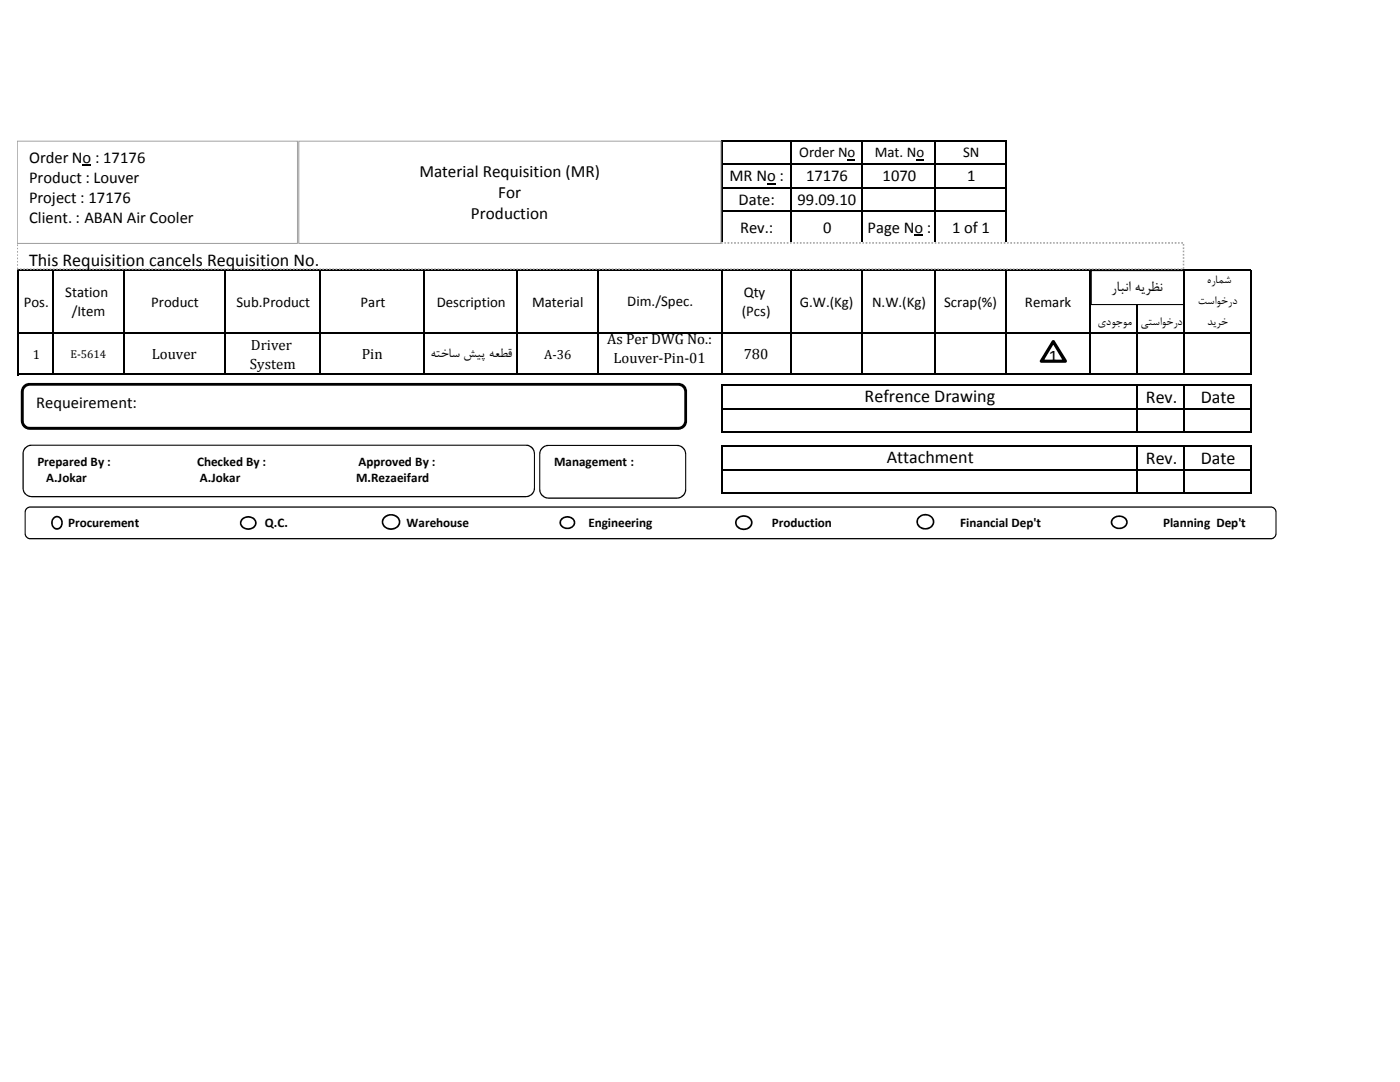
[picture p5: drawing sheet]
<svg xmlns="http://www.w3.org/2000/svg" width="279mm" height="216mm" viewBox="0 0 279 216" stroke-linecap="round" stroke-linejoin="round" font-family="sans-serif">
<path d="M153.1 36.6h1.7v.2h-1.7zM169.1 31.7h1.6v.3h-1.6zM182.9 31.7h1.5v.3h-1.5zM182.5 46.8h1.7v.2h-1.7z" fill="#000"/>
<g fill="none" stroke="#000" stroke-width=".3">
<path d="M144 27.9v20.7M144.1 28h56.8M144.1 32.7h56.8M144.1 37.4h56.8M157.8 28.2v20.4M172.1 28.2v20.4M186.7 28.2v20.4M200.7 28.2v46.6M3.6 53.7v21.1M3.7 53.8h246M10.6 54v20.8M24.7 54v20.8"/>
<path d="M44.9 54v20.8M63.9 54v20.8M84.7 54v20.8M103.1 54v20.8M119.3 54v20.8M144 54v20.8M144.1 42.1h56.8M144.1 48.5h56.8M157.8 54v20.8M172.1 54v20.8M186.7 54v20.8M217.6 54v20.8"/>
<path d="M227 54v20.8M236.3 54v20.8M249.6 54v20.8M3.7 66.5h246M3.7 74.7h246M144 76.7v9.7M144.1 76.8h105.6M227 77v9.4M236.3 77v9.4M249.6 77v9.4M144 88.9v9.7M144.1 81.5h105.6"/>
<path d="M144.1 86.2h105.6M144.1 89h105.6M144.1 93.7h105.6M144.1 98.4h105.6M227 89.2v9.4M236.3 89.2v9.4M249.6 89.2v9.4"/>
</g>
<path d="M3.4 48.5h232.8v5.2h-232.8z" fill="#fff"/>
<path d="M3.4 53.4h.2v.3h-.2zM3.4 52.7h.2v.3h-.2zM3.4 52.1h.2v.3h-.2zM3.4 51.4h.2v.3h-.2zM3.4 50.8h.2v.3h-.2zM3.4 50.1h.2v.3h-.2zM3.4 49.4h.2v.3h-.2zM3.4 48.8h.2v.3h-.2zM3.5 48.3h.3v.3h-.3zM4.1 48.3h.3v.3h-.3zM4.8 48.3h.3v.3h-.3zM5.5 48.3h.3v.3h-.3zM6.1 48.3h.3v.3h-.3zM6.8 48.3h.3v.3h-.3zM7.4 48.3h.3v.3h-.3zM8.1 48.3h.3v.3h-.3zM8.7 48.3h.4v.3h-.4zM9.4 48.3h.3v.3h-.3zM10 48.3h.4v.3h-.4zM10.7 48.3h.3v.3h-.3zM11.3 48.3h.4v.3h-.4zM12 48.3h.3v.3h-.3zM12.7 48.3h.3v.3h-.3zM13.3 48.3h.3v.3h-.3zM14 48.3h.3v.3h-.3zM14.6 48.3h.3v.3h-.3zM15.3 48.3h.3v.3h-.3zM16 48.3h.3v.3h-.3zM16.6 48.3h.3v.3h-.3zM17.3 48.3h.3v.3h-.3zM17.9 48.3h.3v.3h-.3zM18.6 48.3h.3v.3h-.3zM19.2 48.3h.4v.3h-.4zM19.9 48.3h.3v.3h-.3zM20.5 48.3h.4v.3h-.4zM21.2 48.3h.3v.3h-.3zM21.8 48.3h.4v.3h-.4zM22.5 48.3h.3v.3h-.3zM23.2 48.3h.3v.3h-.3zM23.8 48.3h.3v.3h-.3zM24.5 48.3h.3v.3h-.3zM25.1 48.3h.3v.3h-.3zM25.8 48.3h.3v.3h-.3zM26.5 48.3h.3v.3h-.3zM27.1 48.3h.3v.3h-.3zM27.8 48.3h.3v.3h-.3zM28.4 48.3h.3v.3h-.3zM29.1 48.3h.3v.3h-.3zM29.7 48.3h.4v.3h-.4zM30.4 48.3h.3v.3h-.3zM31 48.3h.4v.3h-.4zM31.7 48.3h.3v.3h-.3zM32.3 48.3h.4v.3h-.4zM33 48.3h.3v.3h-.3zM33.7 48.3h.3v.3h-.3zM34.3 48.3h.3v.3h-.3zM35 48.3h.3v.3h-.3zM35.6 48.3h.3v.3h-.3zM36.3 48.3h.3v.3h-.3zM37 48.3h.3v.3h-.3zM37.6 48.3h.3v.3h-.3zM38.3 48.3h.3v.3h-.3zM38.9 48.3h.3v.3h-.3zM39.6 48.3h.3v.3h-.3zM40.2 48.3h.4v.3h-.4zM40.9 48.3h.3v.3h-.3zM41.5 48.3h.4v.3h-.4zM42.2 48.3h.3v.3h-.3zM42.8 48.3h.4v.3h-.4zM43.5 48.3h.3v.3h-.3zM44.2 48.3h.3v.3h-.3zM44.8 48.3h.3v.3h-.3zM45.5 48.3h.3v.3h-.3zM46.1 48.3h.3v.3h-.3zM46.8 48.3h.3v.3h-.3zM47.5 48.3h.3v.3h-.3zM48.1 48.3h.3v.3h-.3zM48.8 48.3h.3v.3h-.3zM49.4 48.3h.3v.3h-.3zM50.1 48.3h.3v.3h-.3zM50.7 48.3h.4v.3h-.4zM51.4 48.3h.3v.3h-.3zM52 48.3h.4v.3h-.4zM52.7 48.3h.3v.3h-.3zM53.3 48.3h.4v.3h-.4zM54 48.3h.3v.3h-.3zM54.7 48.3h.3v.3h-.3zM55.3 48.3h.3v.3h-.3zM56 48.3h.3v.3h-.3zM56.6 48.3h.3v.3h-.3zM57.3 48.3h.3v.3h-.3zM58 48.3h.3v.3h-.3zM58.6 48.3h.3v.3h-.3zM59.3 48.3h.3v.3h-.3zM59.9 48.3h.3v.3h-.3zM60.6 48.3h.3v.3h-.3zM61.2 48.3h.4v.3h-.4zM61.9 48.3h.3v.3h-.3zM62.5 48.3h.4v.3h-.4zM63.2 48.3h.3v.3h-.3zM63.8 48.3h.4v.3h-.4zM64.5 48.3h.3v.3h-.3zM65.2 48.3h.3v.3h-.3zM65.8 48.3h.3v.3h-.3zM66.5 48.3h.3v.3h-.3zM67.1 48.3h.3v.3h-.3zM67.8 48.3h.3v.3h-.3zM68.5 48.3h.2v.3h-.2zM69.1 48.3h.3v.3h-.3zM69.8 48.3h.3v.3h-.3zM70.4 48.3h.3v.3h-.3zM71.1 48.3h.3v.3h-.3zM71.7 48.3h.4v.3h-.4zM72.4 48.3h.3v.3h-.3zM73 48.3h.4v.3h-.4zM73.7 48.3h.3v.3h-.3zM74.3 48.3h.4v.3h-.4zM75 48.3h.3v.3h-.3zM75.6 48.3h.4v.3h-.4zM76.3 48.3h.3v.3h-.3zM77 48.3h.3v.3h-.3zM77.6 48.3h.3v.3h-.3zM78.3 48.3h.3v.3h-.3zM79 48.3h.2v.3h-.2zM79.6 48.3h.3v.3h-.3zM80.3 48.3h.3v.3h-.3zM80.9 48.3h.3v.3h-.3zM81.6 48.3h.3v.3h-.3zM82.2 48.3h.3v.3h-.3zM82.9 48.3h.3v.3h-.3zM83.5 48.3h.4v.3h-.4zM84.2 48.3h.3v.3h-.3zM84.8 48.3h.4v.3h-.4zM85.5 48.3h.3v.3h-.3zM86.1 48.3h.4v.3h-.4zM86.8 48.3h.3v.3h-.3zM87.5 48.3h.3v.3h-.3zM88.1 48.3h.3v.3h-.3zM88.8 48.3h.3v.3h-.3zM89.5 48.3h.2v.3h-.2zM90.1 48.3h.3v.3h-.3zM90.8 48.3h.3v.3h-.3zM91.4 48.3h.3v.3h-.3zM92.1 48.3h.3v.3h-.3zM92.7 48.3h.3v.3h-.3zM93.4 48.3h.3v.3h-.3zM94 48.3h.4v.3h-.4zM94.7 48.3h.3v.3h-.3zM95.3 48.3h.4v.3h-.4zM96 48.3h.3v.3h-.3zM96.6 48.3h.4v.3h-.4zM97.3 48.3h.3v.3h-.3zM98 48.3h.3v.3h-.3zM98.6 48.3h.3v.3h-.3zM99.3 48.3h.3v.3h-.3zM99.9 48.3h.3v.3h-.3zM100.6 48.3h.3v.3h-.3zM101.3 48.3h.3v.3h-.3zM101.9 48.3h.3v.3h-.3zM102.6 48.3h.3v.3h-.3zM103.2 48.3h.3v.3h-.3zM103.9 48.3h.3v.3h-.3zM104.5 48.3h.4v.3h-.4zM105.2 48.3h.3v.3h-.3zM105.8 48.3h.4v.3h-.4zM106.5 48.3h.3v.3h-.3zM107.1 48.3h.4v.3h-.4zM107.8 48.3h.3v.3h-.3zM108.5 48.3h.3v.3h-.3zM109.1 48.3h.3v.3h-.3zM109.8 48.3h.3v.3h-.3zM110.4 48.3h.3v.3h-.3zM111.1 48.3h.3v.3h-.3zM111.8 48.3h.3v.3h-.3zM112.4 48.3h.3v.3h-.3zM113.1 48.3h.3v.3h-.3zM113.7 48.3h.3v.3h-.3zM114.4 48.3h.3v.3h-.3zM115 48.3h.4v.3h-.4zM115.7 48.3h.3v.3h-.3zM116.3 48.3h.4v.3h-.4zM117 48.3h.3v.3h-.3zM117.6 48.3h.4v.3h-.4zM118.3 48.3h.3v.3h-.3zM119 48.3h.3v.3h-.3zM119.6 48.3h.3v.3h-.3zM120.3 48.3h.3v.3h-.3zM120.9 48.3h.3v.3h-.3zM121.6 48.3h.3v.3h-.3zM122.3 48.3h.3v.3h-.3zM122.9 48.3h.3v.3h-.3zM123.6 48.3h.3v.3h-.3zM124.2 48.3h.3v.3h-.3zM124.9 48.3h.3v.3h-.3zM125.5 48.3h.4v.3h-.4zM126.2 48.3h.3v.3h-.3zM126.8 48.3h.4v.3h-.4zM127.5 48.3h.3v.3h-.3zM128.1 48.3h.4v.3h-.4zM128.8 48.3h.3v.3h-.3zM129.5 48.3h.3v.3h-.3zM130.1 48.3h.3v.3h-.3zM130.8 48.3h.3v.3h-.3zM131.4 48.3h.3v.3h-.3zM132.1 48.3h.3v.3h-.3zM132.8 48.3h.3v.3h-.3zM133.4 48.3h.3v.3h-.3zM134.1 48.3h.3v.3h-.3zM134.7 48.3h.3v.3h-.3zM135.4 48.3h.3v.3h-.3zM136 48.3h.4v.3h-.4zM136.7 48.3h.3v.3h-.3zM137.3 48.3h.4v.3h-.4zM138 48.3h.3v.3h-.3zM138.6 48.3h.4v.3h-.4zM139.3 48.3h.3v.3h-.3zM140 48.3h.3v.3h-.3zM140.6 48.3h.3v.3h-.3zM141.3 48.3h.3v.3h-.3zM141.9 48.3h.3v.3h-.3zM142.6 48.3h.3v.3h-.3zM143.3 48.3h.3v.3h-.3zM143.9 48.3h.3v.3h-.3zM144.6 48.3h.3v.3h-.3zM145.2 48.3h.3v.3h-.3zM145.9 48.3h.3v.3h-.3zM146.5 48.3h.4v.3h-.4zM147.2 48.3h.3v.3h-.3zM147.8 48.3h.4v.3h-.4zM148.5 48.3h.3v.3h-.3zM149.1 48.3h.4v.3h-.4zM149.8 48.3h.3v.3h-.3zM150.5 48.3h.3v.3h-.3zM151.1 48.3h.3v.3h-.3zM151.8 48.3h.3v.3h-.3zM152.4 48.3h.3v.3h-.3zM153.1 48.3h.3v.3h-.3zM153.8 48.3h.3v.3h-.3zM154.4 48.3h.3v.3h-.3zM155.1 48.3h.3v.3h-.3zM155.7 48.3h.3v.3h-.3zM156.4 48.3h.3v.3h-.3zM157 48.3h.4v.3h-.4zM157.7 48.3h.3v.3h-.3zM158.3 48.3h.4v.3h-.4zM159 48.3h.3v.3h-.3zM159.6 48.3h.4v.3h-.4zM160.3 48.3h.3v.3h-.3zM161 48.3h.3v.3h-.3zM161.6 48.3h.3v.3h-.3zM162.3 48.3h.3v.3h-.3zM162.9 48.3h.3v.3h-.3zM163.6 48.3h.3v.3h-.3zM164.3 48.3h.2v.3h-.2zM164.9 48.3h.3v.3h-.3zM165.6 48.3h.3v.3h-.3zM166.2 48.3h.3v.3h-.3zM166.9 48.3h.3v.3h-.3zM167.5 48.3h.4v.3h-.4zM168.2 48.3h.3v.3h-.3zM168.8 48.3h.4v.3h-.4zM169.5 48.3h.3v.3h-.3zM170.1 48.3h.4v.3h-.4zM170.8 48.3h.3v.3h-.3zM171.4 48.3h.4v.3h-.4zM172.1 48.3h.3v.3h-.3zM172.8 48.3h.3v.3h-.3zM173.4 48.3h.3v.3h-.3zM174.1 48.3h.3v.3h-.3zM174.8 48.3h.2v.3h-.2zM175.4 48.3h.3v.3h-.3zM176.1 48.3h.3v.3h-.3zM176.7 48.3h.3v.3h-.3zM177.4 48.3h.3v.3h-.3zM178 48.3h.4v.3h-.4zM178.7 48.3h.3v.3h-.3zM179.3 48.3h.4v.3h-.4zM180 48.3h.3v.3h-.3zM180.6 48.3h.4v.3h-.4zM181.3 48.3h.3v.3h-.3zM181.9 48.3h.4v.3h-.4zM182.6 48.3h.3v.3h-.3zM183.3 48.3h.3v.3h-.3zM183.9 48.3h.3v.3h-.3zM184.6 48.3h.3v.3h-.3zM185.3 48.3h.2v.3h-.2zM185.9 48.3h.3v.3h-.3zM186.6 48.3h.3v.3h-.3zM187.2 48.3h.3v.3h-.3zM187.9 48.3h.3v.3h-.3zM188.5 48.3h.3v.3h-.3zM189.2 48.3h.3v.3h-.3zM189.8 48.3h.4v.3h-.4zM190.5 48.3h.3v.3h-.3zM191.1 48.3h.4v.3h-.4zM191.8 48.3h.3v.3h-.3zM192.4 48.3h.4v.3h-.4zM193.1 48.3h.3v.3h-.3zM193.8 48.3h.3v.3h-.3zM194.4 48.3h.3v.3h-.3zM195.1 48.3h.3v.3h-.3zM195.7 48.3h.3v.3h-.3zM196.4 48.3h.3v.3h-.3zM197.1 48.3h.3v.3h-.3zM197.7 48.3h.3v.3h-.3zM198.4 48.3h.3v.3h-.3zM199 48.3h.3v.3h-.3zM199.7 48.3h.3v.3h-.3zM200.3 48.3h.4v.3h-.4zM201 48.3h.3v.3h-.3zM201.6 48.3h.4v.3h-.4zM202.3 48.3h.3v.3h-.3zM202.9 48.3h.4v.3h-.4zM203.6 48.3h.3v.3h-.3zM204.3 48.3h.3v.3h-.3zM204.9 48.3h.3v.3h-.3zM205.6 48.3h.3v.3h-.3zM206.2 48.3h.3v.3h-.3zM206.9 48.3h.3v.3h-.3zM207.6 48.3h.3v.3h-.3zM208.2 48.3h.3v.3h-.3zM208.9 48.3h.3v.3h-.3zM209.5 48.3h.3v.3h-.3zM210.2 48.3h.3v.3h-.3zM210.8 48.3h.4v.3h-.4zM211.5 48.3h.3v.3h-.3zM212.1 48.3h.4v.3h-.4zM212.8 48.3h.3v.3h-.3zM213.4 48.3h.4v.3h-.4zM214.1 48.3h.3v.3h-.3zM214.8 48.3h.3v.3h-.3zM215.4 48.3h.3v.3h-.3zM216.1 48.3h.3v.3h-.3zM216.7 48.3h.3v.3h-.3zM217.4 48.3h.3v.3h-.3zM218.1 48.3h.3v.3h-.3zM218.7 48.3h.3v.3h-.3zM219.4 48.3h.3v.3h-.3zM220 48.3h.3v.3h-.3zM220.7 48.3h.3v.3h-.3zM221.3 48.3h.4v.3h-.4zM222 48.3h.3v.3h-.3zM222.6 48.3h.4v.3h-.4zM223.3 48.3h.3v.3h-.3zM223.9 48.3h.4v.3h-.4zM224.6 48.3h.3v.3h-.3zM225.3 48.3h.3v.3h-.3zM225.9 48.3h.3v.3h-.3zM226.6 48.3h.3v.3h-.3zM227.2 48.3h.3v.3h-.3zM227.9 48.3h.3v.3h-.3zM228.6 48.3h.3v.3h-.3zM229.2 48.3h.3v.3h-.3zM229.9 48.3h.3v.3h-.3zM230.5 48.3h.3v.3h-.3zM231.2 48.3h.3v.3h-.3zM231.8 48.3h.4v.3h-.4zM232.5 48.3h.3v.3h-.3zM233.1 48.3h.4v.3h-.4zM233.8 48.3h.3v.3h-.3zM234.4 48.3h.4v.3h-.4zM235.1 48.3h.3v.3h-.3zM235.8 48.3h.3v.3h-.3zM236.1 48.7h.2v.3h-.2zM236.1 49.4h.2v.3h-.2zM236.1 50h.2v.3h-.2zM236.1 50.7h.2v.3h-.2zM236.1 51.3h.2v.3h-.2zM236.1 52h.2v.3h-.2zM236.1 52.6h.2v.4h-.2zM236.1 53.3h.2v.3h-.2zM235.6 53.6h.4v.2h-.4zM235 53.6h.3v.2h-.3zM234.3 53.6h.4v.2h-.4zM233.6 53.6h.4v.2h-.4zM233 53.6h.3v.2h-.3zM232.3 53.6h.4v.2h-.4zM231.7 53.6h.3v.2h-.3zM231 53.6h.4v.2h-.4zM230.4 53.6h.3v.2h-.3zM229.7 53.6h.3v.2h-.3zM229.1 53.6h.3v.2h-.3zM228.4 53.6h.3v.2h-.3zM227.8 53.6h.3v.2h-.3zM227.1 53.6h.3v.2h-.3zM226.4 53.6h.4v.2h-.4zM225.8 53.6h.3v.2h-.3zM225.1 53.6h.4v.2h-.4zM224.5 53.6h.3v.2h-.3zM223.8 53.6h.4v.2h-.4zM223.1 53.6h.4v.2h-.4zM222.5 53.6h.3v.2h-.3zM221.8 53.6h.4v.2h-.4zM221.2 53.6h.3v.2h-.3zM220.5 53.6h.4v.2h-.4zM219.9 53.6h.3v.2h-.3zM219.2 53.6h.3v.2h-.3zM218.6 53.6h.3v.2h-.3zM217.9 53.6h.3v.2h-.3zM217.3 53.6h.3v.2h-.3zM216.6 53.6h.3v.2h-.3zM215.9 53.6h.4v.2h-.4zM215.3 53.6h.3v.2h-.3zM214.6 53.6h.4v.2h-.4zM214 53.6h.3v.2h-.3zM213.3 53.6h.4v.2h-.4zM212.6 53.6h.4v.2h-.4zM212 53.6h.3v.2h-.3zM211.3 53.6h.4v.2h-.4zM210.7 53.6h.3v.2h-.3zM210 53.6h.4v.2h-.4zM209.4 53.6h.3v.2h-.3zM208.7 53.6h.3v.2h-.3zM208.1 53.6h.3v.2h-.3zM207.4 53.6h.3v.2h-.3zM206.8 53.6h.3v.2h-.3zM206.1 53.6h.3v.2h-.3zM205.4 53.6h.4v.2h-.4zM204.8 53.6h.3v.2h-.3zM204.1 53.6h.4v.2h-.4zM203.5 53.6h.3v.2h-.3zM202.8 53.6h.4v.2h-.4zM202.1 53.6h.4v.2h-.4zM201.5 53.6h.3v.2h-.3zM200.8 53.6h.4v.2h-.4zM200.2 53.6h.3v.2h-.3zM199.5 53.6h.4v.2h-.4zM198.9 53.6h.3v.2h-.3zM198.2 53.6h.3v.2h-.3zM197.6 53.6h.3v.2h-.3zM196.9 53.6h.3v.2h-.3zM196.3 53.6h.3v.2h-.3zM195.6 53.6h.3v.2h-.3zM194.9 53.6h.4v.2h-.4zM194.3 53.6h.3v.2h-.3zM193.6 53.6h.4v.2h-.4zM193 53.6h.3v.2h-.3zM192.3 53.6h.4v.2h-.4zM191.6 53.6h.4v.2h-.4zM191 53.6h.3v.2h-.3zM190.3 53.6h.4v.2h-.4zM189.7 53.6h.3v.2h-.3zM189 53.6h.4v.2h-.4zM188.4 53.6h.3v.2h-.3zM187.7 53.6h.3v.2h-.3zM187.1 53.6h.3v.2h-.3zM186.4 53.6h.3v.2h-.3zM185.8 53.6h.3v.2h-.3zM185.1 53.6h.3v.2h-.3zM184.4 53.6h.4v.2h-.4zM183.8 53.6h.3v.2h-.3zM183.1 53.6h.4v.2h-.4zM182.5 53.6h.3v.2h-.3zM181.8 53.6h.4v.2h-.4zM181.1 53.6h.4v.2h-.4zM180.5 53.6h.3v.2h-.3zM179.8 53.6h.4v.2h-.4zM179.2 53.6h.3v.2h-.3zM178.5 53.6h.4v.2h-.4zM177.9 53.6h.3v.2h-.3zM177.2 53.6h.3v.2h-.3zM176.6 53.6h.3v.2h-.3zM175.9 53.6h.3v.2h-.3zM175.3 53.6h.3v.2h-.3zM174.6 53.6h.3v.2h-.3zM173.9 53.6h.4v.2h-.4zM173.3 53.6h.3v.2h-.3zM172.6 53.6h.4v.2h-.4zM172 53.6h.3v.2h-.3zM171.3 53.6h.4v.2h-.4zM170.6 53.6h.4v.2h-.4zM170 53.6h.3v.2h-.3zM169.3 53.6h.4v.2h-.4zM168.7 53.6h.3v.2h-.3zM168 53.6h.4v.2h-.4zM167.4 53.6h.3v.2h-.3zM166.7 53.6h.3v.2h-.3zM166.1 53.6h.3v.2h-.3zM165.4 53.6h.3v.2h-.3zM164.8 53.6h.3v.2h-.3zM164.1 53.6h.3v.2h-.3zM163.4 53.6h.4v.2h-.4zM162.8 53.6h.3v.2h-.3zM162.1 53.6h.4v.2h-.4zM161.5 53.6h.3v.2h-.3zM160.8 53.6h.4v.2h-.4zM160.1 53.6h.4v.2h-.4zM159.5 53.6h.4v.2h-.4zM158.8 53.6h.4v.2h-.4zM158.2 53.6h.3v.2h-.3zM157.5 53.6h.4v.2h-.4zM156.9 53.6h.3v.2h-.3zM156.2 53.6h.3v.2h-.3zM155.6 53.6h.3v.2h-.3zM154.9 53.6h.3v.2h-.3zM154.3 53.6h.3v.2h-.3zM153.6 53.6h.3v.2h-.3zM153 53.6h.3v.2h-.3zM152.3 53.6h.3v.2h-.3zM151.6 53.6h.4v.2h-.4zM151 53.6h.3v.2h-.3zM150.3 53.6h.4v.2h-.4zM149.6 53.6h.4v.2h-.4zM149 53.6h.4v.2h-.4zM148.3 53.6h.4v.2h-.4zM147.7 53.6h.3v.2h-.3zM147 53.6h.4v.2h-.4zM146.4 53.6h.3v.2h-.3zM145.7 53.6h.3v.2h-.3zM145.1 53.6h.3v.2h-.3zM144.4 53.6h.3v.2h-.3zM143.8 53.6h.3v.2h-.3zM143.1 53.6h.3v.2h-.3zM142.5 53.6h.3v.2h-.3zM141.8 53.6h.3v.2h-.3zM141.1 53.6h.4v.2h-.4zM140.5 53.6h.3v.2h-.3zM139.8 53.6h.4v.2h-.4zM139.1 53.6h.4v.2h-.4zM138.5 53.6h.4v.2h-.4zM137.8 53.6h.4v.2h-.4zM137.2 53.6h.3v.2h-.3zM136.5 53.6h.4v.2h-.4zM135.9 53.6h.3v.2h-.3zM135.2 53.6h.4v.2h-.4zM134.6 53.6h.3v.2h-.3zM133.9 53.6h.3v.2h-.3zM133.3 53.6h.3v.2h-.3zM132.6 53.6h.3v.2h-.3zM132 53.6h.3v.2h-.3zM131.3 53.6h.3v.2h-.3zM130.6 53.6h.4v.2h-.4zM130 53.6h.3v.2h-.3zM129.3 53.6h.4v.2h-.4zM128.7 53.6h.3v.2h-.3zM128 53.6h.4v.2h-.4zM127.3 53.6h.4v.2h-.4zM126.7 53.6h.3v.2h-.3zM126 53.6h.4v.2h-.4zM125.4 53.6h.3v.2h-.3zM124.7 53.6h.4v.2h-.4zM124.1 53.6h.3v.2h-.3zM123.4 53.6h.3v.2h-.3zM122.8 53.6h.3v.2h-.3zM122.1 53.6h.3v.2h-.3zM121.5 53.6h.3v.2h-.3zM120.8 53.6h.3v.2h-.3zM120.1 53.6h.4v.2h-.4zM119.5 53.6h.3v.2h-.3zM118.8 53.6h.4v.2h-.4zM118.2 53.6h.3v.2h-.3zM117.5 53.6h.4v.2h-.4zM116.8 53.6h.4v.2h-.4zM116.2 53.6h.3v.2h-.3zM115.5 53.6h.4v.2h-.4zM114.9 53.6h.3v.2h-.3zM114.2 53.6h.4v.2h-.4zM113.6 53.6h.3v.2h-.3zM112.9 53.6h.3v.2h-.3zM112.3 53.6h.3v.2h-.3zM111.6 53.6h.3v.2h-.3zM111 53.6h.3v.2h-.3zM110.3 53.6h.3v.2h-.3zM109.6 53.6h.4v.2h-.4zM109 53.6h.3v.2h-.3zM108.3 53.6h.4v.2h-.4zM107.7 53.6h.3v.2h-.3zM107 53.6h.4v.2h-.4zM106.3 53.6h.4v.2h-.4zM105.7 53.6h.3v.2h-.3zM105 53.6h.4v.2h-.4zM104.4 53.6h.3v.2h-.3zM103.7 53.6h.4v.2h-.4zM103.1 53.6h.3v.2h-.3zM102.4 53.6h.3v.2h-.3zM101.8 53.6h.3v.2h-.3zM101.1 53.6h.3v.2h-.3zM100.5 53.6h.3v.2h-.3zM99.8 53.6h.3v.2h-.3zM99.1 53.6h.4v.2h-.4zM98.5 53.6h.3v.2h-.3zM97.8 53.6h.4v.2h-.4zM97.2 53.6h.3v.2h-.3zM96.5 53.6h.4v.2h-.4zM95.8 53.6h.4v.2h-.4zM95.2 53.6h.3v.2h-.3zM94.5 53.6h.4v.2h-.4zM93.9 53.6h.3v.2h-.3zM93.2 53.6h.4v.2h-.4zM92.6 53.6h.3v.2h-.3zM91.9 53.6h.3v.2h-.3zM91.3 53.6h.3v.2h-.3zM90.6 53.6h.3v.2h-.3zM90 53.6h.3v.2h-.3zM89.3 53.6h.3v.2h-.3zM88.6 53.6h.4v.2h-.4zM88 53.6h.3v.2h-.3zM87.3 53.6h.4v.2h-.4zM86.7 53.6h.3v.2h-.3zM86 53.6h.4v.2h-.4zM85.3 53.6h.4v.2h-.4zM84.7 53.6h.3v.2h-.3zM84 53.6h.4v.2h-.4zM83.4 53.6h.3v.2h-.3zM82.7 53.6h.4v.2h-.4zM82.1 53.6h.3v.2h-.3zM81.4 53.6h.3v.2h-.3zM80.8 53.6h.3v.2h-.3zM80.1 53.6h.3v.2h-.3zM79.5 53.6h.3v.2h-.3zM78.8 53.6h.3v.2h-.3zM78.1 53.6h.4v.2h-.4zM77.5 53.6h.3v.2h-.3zM76.8 53.6h.4v.2h-.4zM76.2 53.6h.3v.2h-.3zM75.5 53.6h.4v.2h-.4zM74.8 53.6h.4v.2h-.4zM74.2 53.6h.3v.2h-.3zM73.5 53.6h.4v.2h-.4zM72.9 53.6h.3v.2h-.3zM72.2 53.6h.4v.2h-.4zM71.6 53.6h.3v.2h-.3zM70.9 53.6h.3v.2h-.3zM70.3 53.6h.3v.2h-.3zM69.6 53.6h.3v.2h-.3zM69 53.6h.3v.2h-.3zM68.3 53.6h.3v.2h-.3zM67.6 53.6h.4v.2h-.4zM67 53.6h.3v.2h-.3zM66.3 53.6h.4v.2h-.4zM65.7 53.6h.3v.2h-.3zM65 53.6h.4v.2h-.4zM64.3 53.6h.4v.2h-.4zM63.7 53.6h.4v.2h-.4zM63 53.6h.4v.2h-.4zM62.4 53.6h.3v.2h-.3zM61.7 53.6h.4v.2h-.4zM61.1 53.6h.3v.2h-.3zM60.4 53.6h.3v.2h-.3zM59.8 53.6h.3v.2h-.3zM59.1 53.6h.3v.2h-.3zM58.5 53.6h.3v.2h-.3zM57.8 53.6h.3v.2h-.3zM57.1 53.6h.4v.2h-.4zM56.5 53.6h.3v.2h-.3zM55.8 53.6h.4v.2h-.4zM55.2 53.6h.3v.2h-.3zM54.5 53.6h.4v.2h-.4zM53.8 53.6h.4v.2h-.4zM53.2 53.6h.4v.2h-.4zM52.5 53.6h.4v.2h-.4zM51.9 53.6h.3v.2h-.3zM51.2 53.6h.4v.2h-.4zM50.6 53.6h.3v.2h-.3zM49.9 53.6h.3v.2h-.3zM49.3 53.6h.3v.2h-.3zM48.6 53.6h.3v.2h-.3zM48 53.6h.3v.2h-.3zM47.3 53.6h.3v.2h-.3zM46.7 53.6h.3v.2h-.3zM46 53.6h.3v.2h-.3zM45.3 53.6h.4v.2h-.4zM44.7 53.6h.3v.2h-.3zM44 53.6h.4v.2h-.4zM43.3 53.6h.4v.2h-.4zM42.7 53.6h.4v.2h-.4zM42 53.6h.4v.2h-.4zM41.4 53.6h.3v.2h-.3zM40.7 53.6h.4v.2h-.4zM40.1 53.6h.3v.2h-.3zM39.4 53.6h.4v.2h-.4zM38.8 53.6h.3v.2h-.3zM38.1 53.6h.3v.2h-.3zM37.5 53.6h.3v.2h-.3zM36.8 53.6h.3v.2h-.3zM36.2 53.6h.3v.2h-.3zM35.5 53.6h.3v.2h-.3zM34.8 53.6h.4v.2h-.4zM34.2 53.6h.3v.2h-.3zM33.5 53.6h.4v.2h-.4zM32.9 53.6h.3v.2h-.3zM32.2 53.6h.4v.2h-.4zM31.5 53.6h.4v.2h-.4zM30.9 53.6h.3v.2h-.3zM30.2 53.6h.4v.2h-.4zM29.6 53.6h.3v.2h-.3zM28.9 53.6h.4v.2h-.4zM28.3 53.6h.3v.2h-.3zM27.6 53.6h.3v.2h-.3zM27 53.6h.3v.2h-.3zM26.3 53.6h.3v.2h-.3zM25.7 53.6h.3v.2h-.3zM25 53.6h.3v.2h-.3zM24.3 53.6h.4v.2h-.4zM23.7 53.6h.3v.2h-.3zM23 53.6h.4v.2h-.4zM22.4 53.6h.3v.2h-.3zM21.7 53.6h.4v.2h-.4zM21 53.6h.4v.2h-.4zM20.4 53.6h.3v.2h-.3zM19.7 53.6h.4v.2h-.4zM19.1 53.6h.3v.2h-.3zM18.4 53.6h.4v.2h-.4zM17.8 53.6h.3v.2h-.3zM17.1 53.6h.3v.2h-.3zM16.5 53.6h.3v.2h-.3zM15.8 53.6h.3v.2h-.3zM15.2 53.6h.3v.2h-.3zM14.5 53.6h.3v.2h-.3zM13.8 53.6h.4v.2h-.4zM13.2 53.6h.3v.2h-.3zM12.5 53.6h.4v.2h-.4zM11.9 53.6h.3v.2h-.3zM11.2 53.6h.4v.2h-.4zM10.5 53.6h.4v.2h-.4zM9.9 53.6h.3v.2h-.3zM9.2 53.6h.4v.2h-.4zM8.6 53.6h.3v.2h-.3zM7.9 53.6h.4v.2h-.4zM7.3 53.6h.3v.2h-.3zM6.6 53.6h.3v.2h-.3zM6 53.6h.3v.2h-.3zM5.3 53.6h.3v.2h-.3zM4.7 53.6h.3v.2h-.3zM4 53.6h.3v.2h-.3zM3.4 53.6h.3v.2h-.3z" fill="#a6a6a6"/>
<path d="M3.4 28.2h56v20.4h-56z" fill="#fff"/>
<path d="M3.4 28.1h56v20.6h-56zM3.4 28.3l.2-.1v20.4l-.2-.1h56l-.1 .1v-20.4l.1 .1z" fill="#a6a6a6"/>
<path d="M16.5 32.9h1.7v.2h-1.7z" fill="#000"/>
<path d="M59.6 28.2h84.2v20.4h-84.2z" fill="#fff"/>
<path d="M59.5 28.1h84.3l.2 .1v20.4l-.2 .1h-84.2zM59.6 28.3l.1-.1v20.4l-.1-.1h84.2v.1v-20.4v.1z" fill="#a6a6a6"/>
<path d="M217.8 54h18.4v6.7h-18.4z" fill="#fff"/>
<path d="M217.7 53.9l18.5-.1 .1 .2v6.8l-18.5 .1-.2-.2zM217.8 54.1l.1-.1v6.7h-.1h18.4h-.1v-6.7l.1 .1z" fill="#000"/>
<path d="M4.7 77.3l.8-.6h.4h129.5a1.46 1.46 0 0 1 1.4 1.4v5.9a1.47 1.47 0 0 1-1.4 1.5h-129.5a1.5 1.5 0 0 1-1.5-1.5v-5.9z" fill-rule="evenodd" fill="#fff"/>
<path d="M4.7 76.9l.9-.5 130.2 .1a1.69 1.69 0 0 1 1.3 1.3v6.6a1.71 1.71 0 0 1-1.7 1.4h-129.5a1.81 1.81 0 0 1-1.8-1.8v-5.9l.2-.7zM5.2 77.2l-.5 .7v6.3l.2 .4 .8 .6h129.9l.8-.5 .2-.7-.1-6.1-.4-.7-.7-.2h-129.5z" fill="#000"/>
<path d="M5.1 89.3l.8-.4 .4-.1h98.6a1.74 1.74 0 0 1 1.7 1.8v6.8a1.71 1.71 0 0 1-1.7 1.7h-98.6a1.71 1.71 0 0 1-1.7-1.7v-6.8l.1-.5z" fill-rule="evenodd" fill="#fff"/>
<path d="M5 89.2l.9-.5h99.4l1 .5 .5 1.1v7.4a1.88 1.88 0 0 1-1.9 1.5h-98.6a1.98 1.98 0 0 1-1.7-1.1l-.1-.5v-7.2l.1-.6zM5.2 89.4l-.5 .8v7.5l.5 .8 .9 .5h99l1-.5 .3-.5 .2-.6-.1-7.2-.5-.8-.4-.3-.7-.2h-98.6l-.6 .2z" fill="#000"/>
<path d="M108.2 89.4l.8-.5h.5h25.6a1.75 1.75 0 0 1 1.7 1.7v7a1.75 1.75 0 0 1-1.7 1.8h-25.6a1.79 1.79 0 0 1-1.8-1.8v-7l.1-.4z" fill-rule="evenodd" fill="#fff"/>
<path d="M108.1 89.3l1-.5h26.4l.9 .5 .4 .6 .1 .5v7.6a1.95 1.95 0 0 1-1.8 1.5l-26.2-.1a1.89 1.89 0 0 1-1.3-1.7v-7.4zM108.3 89.5l-.3 .5-.2 .6v7l.3 1 .9 .6 26.3 .1 .9-.5 .5-.7v-7.5l-.3-.9-.8-.6-26.1-.1-.7 .1z" fill="#000"/>
<path d="M5.2 101.6l.9-.4h247.5a1.04 1.04 0 0 1 1 1v4.2a1.04 1.04 0 0 1-1 1.1h-247.5a1.08 1.08 0 0 1-1.1-1.1v-4.2z" fill-rule="evenodd" fill="#fff"/>
<path d="M5.2 101.4l.6-.4h248l.6 .4 .4 .6v4.7l-.4 .6-.6 .3h-248l-.4-.2a.95 .95 0 0 1-.5-.9v-4.5zM5.5 101.4l-.2 .3-.2 .5v4.2l.2 .6 .6 .4h247.9l.6-.4 .2-.6v-4.2l-.2-.5-.6-.4h-247.9z" fill="#000"/>
<path d="M10.8 103.3a1.08 1.08 0 0 1 1.3 .1 1.08 1.08 0 0 1 .3 1.3 1.01 1.01 0 0 1-1.2 .8 1.01 1.01 0 0 1-.8-1.2v-.4z" fill-rule="evenodd" fill="#fff"/>
<path d="M10.5 103.3a1.15 1.15 0 0 1 1.4-.2 1.15 1.15 0 0 1 .6 1.3 1.32 1.32 0 0 1-.6 1.2h-.1a1.04 1.04 0 0 1-1.4-.5l-.2-1zM10.9 103.4l-.3 .5v.9l.6 .6 .5-.1 .4-.5 .1-.5-.1-.6-.5-.4z" fill="#000"/>
<path d="M48.3 103.6a1.58 1.58 0 0 1 2.8 .8 1.53 1.53 0 0 1-1.5 1.2 1.53 1.53 0 0 1-1.6-1.2z" fill-rule="evenodd" fill="#fff"/>
<path d="M48.1 103.6a1.9 1.9 0 0 1 2.1-.5 1.29 1.29 0 0 1 1 .9 1.29 1.29 0 0 1-.4 1.3 2.06 2.06 0 0 1-1.9 .3 1.31 1.31 0 0 1-.8-2zM48.6 103.6l-.3 .3-.1 .5 .2 .5 .4 .3 .7 .2 .6-.1 .7-.5 .1-.7-.6-.6-.8-.2z" fill="#000"/>
<path d="M76.7 103.3a1.8 1.8 0 0 1 3.1 .8 1.74 1.74 0 0 1-1.8 1.5 1.74 1.74 0 0 1-1.7-1.5z" fill-rule="evenodd" fill="#fff"/>
<path d="M76.8 103l.5-.3 1.1-.1a1.57 1.57 0 0 1 1.5 1.5 1.57 1.57 0 0 1-1.5 1.6 1.62 1.62 0 0 1-1.9-.7 1.62 1.62 0 0 1 .3-2zM76.9 103.3l-.3 .5-.1 .5 .3 .6 .6 .4h1.3l.5-.3 .3-.5a1.07 1.07 0 0 0-.4-1.2l-1.1-.4z" fill="#000"/>
<path d="M222.1 103.5a1.64 1.64 0 0 1 2.8 .7 1.6 1.6 0 0 1-1.5 1.2 1.6 1.6 0 0 1-1.6-1.2z" fill-rule="evenodd" fill="#fff"/>
<path d="M222.2 103.2l.2-.2a2.12 2.12 0 0 1 1.9 0 1.33 1.33 0 0 1 .7 1.5 1.33 1.33 0 0 1-1.3 1.1h-.7l-.8-.4a1.18 1.18 0 0 1-.2-1.8zM222.4 103.5l-.4 .5v.4l.2 .4 .6 .4h1.1l.8-.6v-.8l-.5-.5-1.1-.1z" fill="#000"/>
<path d="M112.1 103.6a1.49 1.49 0 0 1 2.5 .7 1.45 1.45 0 0 1-1.4 1.1 1.45 1.45 0 0 1-1.4-1.1z" fill-rule="evenodd" fill="#fff"/>
<path d="M111.9 103.5a1.72 1.72 0 0 1 2.9 .5v.6l-.5 .6-.7 .4h-.7a1.28 1.28 0 0 1-1.1-.7 1.28 1.28 0 0 1 .1-1.4zM112.2 103.7l-.2 .7 .5 .7 .7 .2 .5-.1 .7-.6v-.7l-.4-.4-.8-.2-.5 .1z" fill="#000"/>
<path d="M183.4 103.3a1.69 1.69 0 0 1 1.7-.6 1.69 1.69 0 0 1 1.2 1.4 1.6 1.6 0 0 1-1.8 1.4 1.6 1.6 0 0 1-1.4-1.8z" fill-rule="evenodd" fill="#fff"/>
<path d="M183.4 103a1.74 1.74 0 0 1 2.1-.3 1.74 1.74 0 0 1 .8 2 1.82 1.82 0 0 1-2 1 1.82 1.82 0 0 1-1.4-1.7l.1-.5zM183.6 103.3l-.4 .5v.6l.7 .8 1.1 .1 .8-.3 .3-.4v-.8l-.2-.4-.4-.3-.5-.2h-.6z" fill="#000"/>
<path d="M147.2 103.5a1.66 1.66 0 0 1 1.6-.5 1.66 1.66 0 0 1 1.2 1.3 1.61 1.61 0 0 1-1.6 1.3 1.61 1.61 0 0 1-1.5-1.3z" fill-rule="evenodd" fill="#fff"/>
<path d="M147 103.4a1.82 1.82 0 0 1 1.9-.5 1.82 1.82 0 0 1 1.3 1.5 1.85 1.85 0 0 1-3 1 1.43 1.43 0 0 1-.2-2zM147.2 103.6l-.2 .5v.4l.2 .4 .7 .5h1.1l.8-.7v-.9l-.8-.6h-1.1z" fill="#000"/>
<path d="M210.2 68.2l2.4 3.9h-4.8z" fill="#fff"/>
<path d="M209.9 68l.3-.1 .3 .1 2.4 3.9a.34 .34 0 0 1-.3 .5h-4.8a.34 .34 0 0 1-.2-.5zM209.9 68.3h.6l-2.4 4-.3-.5h4.8l-.3 .5z" fill="#000"/>
<g font-size="3.6">
<text x="5.8" y="53.1">This Requisition cancels Requisition No.</text>
<text x="209.3" y="72.3">1</text>
<text x="172.6" y="80.2">Refrence Drawing</text>
<text x="228.7" y="80.4">Rev.</text>
<text x="239.7" y="80.4">Date</text>
<text x="177" y="92.4">Attachment</text>
<text x="228.7" y="92.6">Rev.</text>
<text x="239.7" y="92.6">Date</text>
</g>
<g font-size="3.4">
<text x="83.7" y="35.3">Material Requisition (MR)</text>
<text x="99.4" y="39.5">For</text>
<text x="94" y="43.7">Production</text>
</g>
<g font-size="3.3">
<text x="5.8" y="32.5">Order No : 17176</text>
<text x="5.8" y="40.5">Project : 17176</text>
<text x="5.8" y="36.4">Product : Louver</text>
<text x="145.6" y="36.2">MR No :</text>
<text x="147.4" y="40.9">Date:</text>
<text x="159.2" y="40.9">99.09.10</text>
<text x="160.9" y="36.2">17176</text>
<text x="176.2" y="36.2">1070</text>
<text x="193" y="36.2">1</text>
<text x="5.8" y="44.5">Client. : ABAN Air Cooler</text>
<text x="147.7" y="46.4">Rev.:</text>
<text x="164.3" y="46.4">0</text>
<text x="173.1" y="46.4">Page No :</text>
<text x="190" y="46.4">1 of 1</text>
<text x="221.8" y="58.1">رابان ه</text>
<text x="227.8" y="58.1">يرظن</text>
<text x="7.2" y="81.4">Requeirement:</text>
</g>
<g font-size="3">
<text x="159.5" y="31.4">Order No</text>
<text x="174.6" y="31.4">Mat. No</text>
<text x="192.2" y="31.4">SN</text>
<text x="13" y="59.2">Station</text>
<text x="148.4" y="59.2">Qty</text>
<text x="4.7" y="61.2">Pos.</text>
<text x="14.3" y="63.1">/Item</text>
<text x="30.2" y="61.2">Product</text>
<text x="47.2" y="61.2">Sub.Product</text>
<text x="72" y="61.2">Part</text>
<text x="87.2" y="61.2">Description</text>
<text x="106.2" y="61.2">Material</text>
<text x="125.2" y="61">Dim./Spec.</text>
<text x="148" y="63.1">(Pcs)</text>
<text x="159.6" y="61.2">G.W.(Kg)</text>
<text x="174" y="61.2">N.W.(Kg)</text>
<text x="188.4" y="61.2">Scrap(%)</text>
<text x="204.6" y="61.2">Remark</text>
<text x="30.3" y="71.7">Louver</text>
<text x="50.1" y="69.8">Driver</text>
<text x="72.2" y="71.7">Pin</text>
<text x="85.9" y="71.2">هتخاس شيپ هعطق</text>
<text x="121.2" y="68.7">As Per DWG No.:</text>
<text x="148.4" y="71.7">780</text>
<text x="49.9" y="73.6">System</text>
<text x="122.5" y="72.5">Louver‐Pin‐01</text>
</g>
<g font-size="2.6">
<text x="240.9" y="56.6">هرامش</text>
<text x="219" y="64.8">يدوجوم</text>
<text x="227.6" y="64.8">يتساوخرد</text>
<text x="239.1" y="60.7">تساوخرد</text>
<text x="240.9" y="64.9">ديرخ</text>
<text x="6.5" y="71.5">1</text>
<text x="108.6" y="71.5">A‐36</text>
<text x="7.5" y="93">Prepared By :</text>
<text x="39.3" y="93">Checked By :</text>
<text x="71.5" y="93">Approved By :</text>
<text x="110.6" y="93">Management :</text>
<text x="9.2" y="96.2">A.Jokar</text>
<text x="39.9" y="96.2">A.Jokar</text>
<text x="71.1" y="96.2">M.Rezaeifard</text>
<text x="13.6" y="105.2">Procurement</text>
<text x="52.8" y="105.2">Q.C.</text>
<text x="81.2" y="105.2">Warehouse</text>
<text x="117.4" y="105.2">Engineering</text>
<text x="154.1" y="105.2">Production</text>
<text x="191.6" y="105.2">Financial Dep't</text>
<text x="232.1" y="105.2">Planning Dep't</text>
</g>
<text font-size="2.3" x="14.1" y="71.4">E‐5614</text>
</svg>
